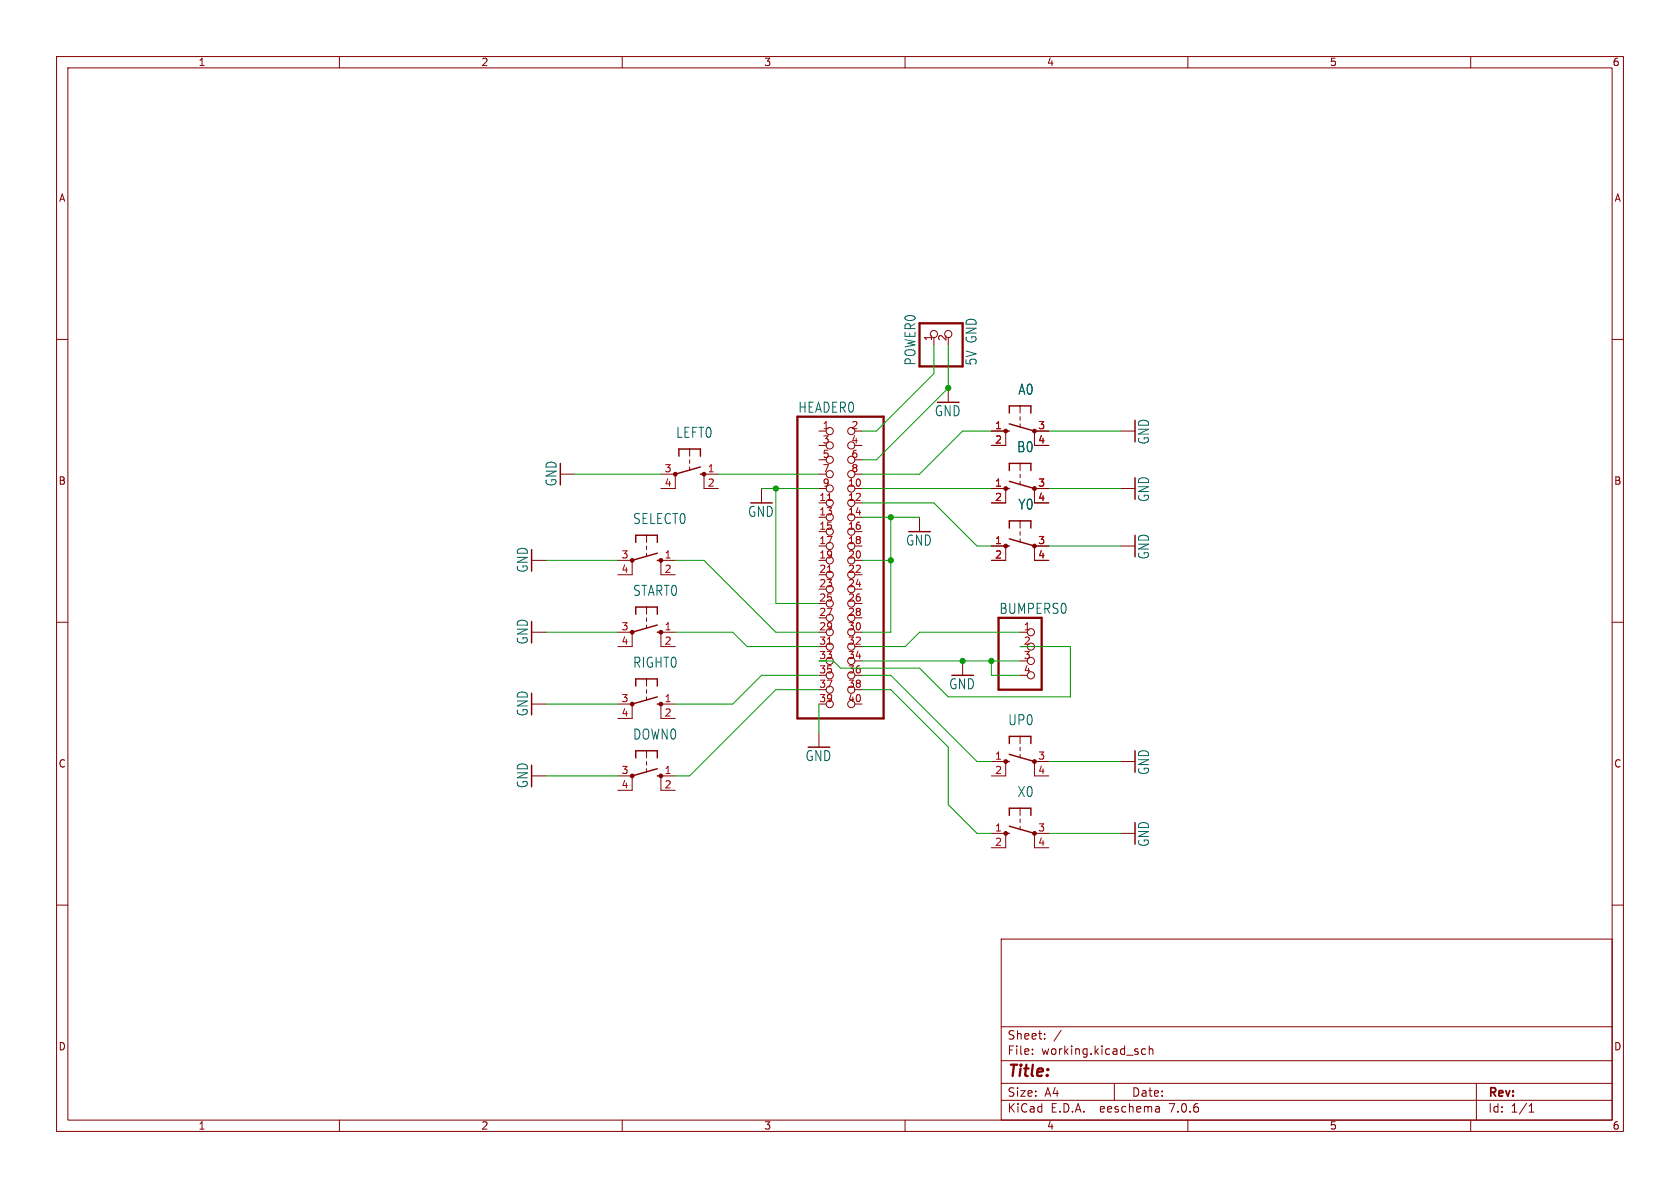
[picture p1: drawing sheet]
<svg xmlns="http://www.w3.org/2000/svg" width="297mm" height="210mm" viewBox="0 0 297 210" stroke-linecap="round" stroke-linejoin="round" font-family="sans-serif">
<g fill="none" stroke="#840000" stroke-width=".18">
<path d="M10 10h277v190h-277zM12 12h273v186h-273zM60 10v2M110 10v2M160 10v2M210 10v2M260 10v2M10 60h2M165.1 59.7v1.3M285 60h2M121.9 79.4v1.2M144.8 76.2h1.2"/>
<path d="M144.8 78.7h1.2M151.1 76.2h1.3M151.1 78.7h1.3M167.6 68.6v2.5M175.3 76.2h2.5v2.5h-2.5M180.3 71.8v1.2M180.3 73.7v.6M180.3 74.9v.7M185.4 76.2h-2.5v2.5h2.5M198.1 76.2h2.6M94 99.1h2.5M99.1 83.8h2.5"/>
<path d="M109.2 99.1h2.6v2.5h-2.6M114.3 94.6v1.3M114.3 96.5v.7M114.3 97.8v.6M116.8 83.8h2.6v2.6h-2.6M119.4 99.1h-2.6v2.5h2.6M121.9 81.3v.6M121.9 82.6v.6M127 83.8h-2.5v2.6h2.5M134.6 86.4v2.5M144.8 83.8h1.2M144.8 86.4h1.2"/>
<path d="M144.8 81.3h1.2M151.1 83.8h1.3M151.1 86.4h1.3M151.1 88.9h1.3M151.1 91.4h1.3M151.1 94h1.3M151.1 96.5h1.3M151.1 99.1h1.3M151.1 81.3h1.3M162.6 91.4v2.6M175.3 86.4h2.5v2.5h-2.5M175.3 96.5h2.5v2.6h-2.5"/>
<path d="M180.3 81.9v1.3M180.3 83.8v.7M180.3 85.1v.6M180.3 92.1v1.2M180.3 94v.6M180.3 95.3v.6M185.4 86.4h-2.5v2.5h2.5M185.4 96.5h-2.5v2.6h2.5M198.1 86.4h2.6M198.1 96.5h2.6M10 110h2M94 111.8h2.5"/>
<path d="M109.2 111.8h2.6v2.5h-2.6M114.3 107.3v1.3M114.3 109.2v.7M114.3 110.5v.6M119.4 111.8h-2.6v2.5h2.6M151.1 101.6h1.3M151.1 104.1h1.3M151.1 106.7h1.3M151.1 109.2h1.3M151.1 111.8h1.3M151.1 114.3h1.3M151.1 116.8h1.3"/>
<path d="M151.1 119.4h1.3M170.2 116.8v2.6M180.3 111.8h1.3M180.3 116.8h1.3M285 110h2M94 137.2h2.5M94 124.5h2.5M109.2 137.2h2.6v2.5h-2.6M109.2 124.5h2.6v2.5h-2.6M114.3 120v1.3M114.3 121.9v.7M114.3 123.2v.6"/>
<path d="M114.3 132.7v1.3M114.3 134.6v.7M114.3 135.9v.6M119.4 137.2h-2.6v2.5h2.6M119.4 124.5h-2.6v2.5h2.6M144.8 129.5v2.6M151.1 121.9h1.3M151.1 124.5h1.3M175.3 134.6h2.5v2.6h-2.5M180.3 130.2v1.2M180.3 132.1v.6M180.3 133.4v.6"/>
<path d="M185.4 134.6h-2.5v2.6h2.5M198.1 134.6h2.6M10 160h2M175.3 147.3h2.5v2.6h-2.5M180.3 142.9v1.2M180.3 144.8v.6M180.3 146.1v.6M185.4 147.3h-2.5v2.6h2.5M198.1 147.3h2.6M285 160h2M177 166h108v32h-108zM60 198v2"/>
<path d="M110 198v2M160 198v2M177 194.5h108M177 191.5h108M177 187.5h108M177 181.5h108M182.5 186.3v.1M182.5 185.5v.1M184.7 183.6v.1M184.7 182.8v.1M187.6 182.1l-1.3 2M197 191.5v3"/>
<path d="M202.5 185.5l-.4-.1-.3 .3v.4l.2 .2h.5M203.2 185.5l.2-.1 .3 .1 .1 .9M203.2 184.9v1.5M204.9 195.7l.1 .9M205 196.5l-.2 .1M205 196h-.2M210 198v2M260 198v2M261 191.5v6.5M270.3 196.6h.9M270.3 195.5l.4-.4v1.5"/>
<circle cx="165.1" cy="59.1" r=".63"/>
<circle cx="167.6" cy="59.1" r=".63"/>
<circle cx="146.7" cy="78.7" r=".63"/>
<circle cx="146.7" cy="76.2" r=".63"/>
<circle cx="150.5" cy="76.2" r=".63"/>
<circle cx="150.5" cy="78.7" r=".63"/>
<circle cx="146.7" cy="88.9" r=".63"/>
<circle cx="146.7" cy="94" r=".63"/>
<circle cx="146.7" cy="83.8" r=".63"/>
<circle cx="146.7" cy="81.3" r=".63"/>
<circle cx="146.7" cy="91.4" r=".63"/>
<circle cx="146.7" cy="99.1" r=".63"/>
<circle cx="146.7" cy="96.5" r=".63"/>
<circle cx="146.7" cy="86.4" r=".63"/>
<circle cx="150.5" cy="88.9" r=".63"/>
<circle cx="150.5" cy="91.4" r=".63"/>
<circle cx="150.5" cy="99.1" r=".63"/>
<circle cx="150.5" cy="83.8" r=".63"/>
<circle cx="150.5" cy="81.3" r=".63"/>
<circle cx="150.5" cy="94" r=".63"/>
<circle cx="150.5" cy="86.4" r=".63"/>
<circle cx="150.5" cy="96.5" r=".63"/>
<circle cx="146.7" cy="116.8" r=".63"/>
<circle cx="146.7" cy="106.7" r=".63"/>
<circle cx="146.7" cy="111.8" r=".63"/>
<circle cx="146.7" cy="119.4" r=".63"/>
<circle cx="146.7" cy="104.1" r=".63"/>
<circle cx="146.7" cy="114.3" r=".63"/>
<circle cx="146.7" cy="101.6" r=".63"/>
<circle cx="146.7" cy="109.2" r=".63"/>
<circle cx="150.5" cy="111.8" r=".63"/>
<circle cx="150.5" cy="101.6" r=".63"/>
<circle cx="150.5" cy="116.8" r=".63"/>
<circle cx="150.5" cy="104.1" r=".63"/>
<circle cx="150.5" cy="119.4" r=".63"/>
<circle cx="150.5" cy="114.3" r=".63"/>
<circle cx="150.5" cy="109.2" r=".63"/>
<circle cx="150.5" cy="106.7" r=".63"/>
<circle cx="182.2" cy="111.8" r=".63"/>
<circle cx="182.2" cy="114.3" r=".63"/>
<circle cx="182.2" cy="119.4" r=".63"/>
<circle cx="182.2" cy="116.8" r=".63"/>
<circle cx="146.7" cy="124.5" r=".63"/>
<circle cx="146.7" cy="121.9" r=".63"/>
<circle cx="150.5" cy="124.5" r=".63"/>
<circle cx="150.5" cy="121.9" r=".63"/>
</g>
<g fill="#840000" stroke="#840000" stroke-width=".18">
<circle cx="182.9" cy="134.6" r=".33"/>
<circle cx="177.8" cy="134.6" r=".33"/>
<circle cx="182.9" cy="147.3" r=".33"/>
<circle cx="177.8" cy="147.3" r=".33"/>
<circle cx="111.8" cy="137.2" r=".33"/>
<circle cx="116.8" cy="137.2" r=".33"/>
<circle cx="119.4" cy="83.8" r=".33"/>
<circle cx="124.5" cy="83.8" r=".33"/>
<circle cx="182.9" cy="96.5" r=".33"/>
<circle cx="177.8" cy="96.5" r=".33"/>
<circle cx="182.9" cy="76.2" r=".33"/>
<circle cx="177.8" cy="76.2" r=".33"/>
<circle cx="182.9" cy="86.4" r=".33"/>
<circle cx="177.8" cy="86.4" r=".33"/>
<circle cx="111.8" cy="124.5" r=".33"/>
<circle cx="116.8" cy="124.5" r=".33"/>
<circle cx="111.8" cy="99.1" r=".33"/>
<circle cx="116.8" cy="99.1" r=".33"/>
<circle cx="111.8" cy="111.8" r=".33"/>
<circle cx="116.8" cy="111.8" r=".33"/>
</g>
<g fill="none" stroke="#840000" stroke-width=".25">
<path d="M177.8 76.2h.6M178.4 73v-1.2h3.8v1.2M178.4 74.9l4.5 1.3M112.4 95.9v-1.3h3.8v1.3M116.2 97.8l-4.4 1.3M116.2 99.1h.6M120 80.6v-1.2h3.8v1.2M123.8 82.6l-4.4 1.2M123.8 83.8h.7M177.8 96.5h.6M177.8 86.4h.6M178.4 83.2v-1.3h3.8v1.3"/>
<path d="M178.4 93.3v-1.2h3.8v1.2M178.4 95.3l4.5 1.2M178.4 85.1l4.5 1.3M112.4 108.6v-1.3h3.8v1.3M116.2 110.5l-4.4 1.3M116.2 111.8h.6M112.4 121.3v-1.3h3.8v1.3M112.4 134v-1.3h3.8v1.3M116.2 135.9l-4.4 1.3M116.2 137.2h.6M116.2 123.2l-4.4 1.3M116.2 124.5h.6"/>
<path d="M177.8 134.6h.6M178.4 131.4v-1.2h3.8v1.2M178.4 133.4l4.5 1.2M177.8 147.3h.6M178.4 144.1v-1.2h3.8v1.2M178.4 146.1l4.5 1.2"/>
</g>
<path d="M162.6 57.2h7.6v7.6h-7.6zM141 73.7h15.2v53.3h-15.2zM176.5 109.2h7.6v12.7h-7.6z" fill="none" stroke="#840000" stroke-width=".41"/>
<path d="M146.3 88.5h.7M146.3 101.2h.7M146.3 113.9h.7" fill="none" stroke="#a90000" stroke-width=".18"/>
<g fill="none" stroke="#009600" stroke-width=".18">
<path d="M165.1 61v5l-10.2 10.2h-2.5M167.6 61v7.6l-12.7 12.7h-2.5M175.3 76.2h-5.1l-7.6 7.6h-10.2M185.4 76.2h12.7M96.5 99.1h12.7M101.6 83.8h15.2M119.4 99.1h5.1l12.7 12.7h7.6M127 83.8h17.8M134.6 86.4h10.2M137.2 86.4v20.3h7.6M152.4 91.4h10.2M152.4 99.1h5.1"/>
<path d="M152.4 88.9h12.7l7.6 7.6h2.6M152.4 86.4h22.9M157.5 91.4v20.4h-5.1M185.4 96.5h12.7M185.4 86.4h12.7M96.5 111.8h12.7M119.4 111.8h10.1l2.6 2.5h12.7M144.8 119.4h-10.2l-5.1 5.1h-10.1M152.4 116.8h27.9M152.4 119.4h5.1l15.2 15.2h2.6M175.3 116.8v2.6h5M180.3 111.8h-17.7l-2.6 2.5h-7.6"/>
<path d="M180.3 114.3h8.9v8.9h-21.6l-5-5.1h-14l-1.3-1.3h-2.5M96.5 124.5h12.7M96.5 137.2h12.7M144.8 121.9h-7.6l-15.3 15.3h-2.5M144.8 124.5v5M152.4 121.9h5.1l10.1 10.2v10.1l5.1 5.1h2.6M185.4 134.6h12.7M185.4 147.3h12.7"/>
</g>
<g fill="#009600" stroke="#009600" stroke-width=".18">
<circle cx="137.2" cy="86.4" r=".46"/>
<circle cx="157.5" cy="99.1" r=".46"/>
<circle cx="170.2" cy="116.8" r=".46"/>
<circle cx="175.3" cy="116.8" r=".46"/>
<circle cx="157.5" cy="91.4" r=".46"/>
<circle cx="167.6" cy="68.6" r=".46"/>
</g>
<text font-size="2.8" fill="#840000" x="178" y="190.9">Title:</text>
<g font-size="2.5" fill="#006464">
<text x="162.1" y="64.7" transform="rotate(-90 162.1 64.7)">POWER0</text>
<text x="172.9" y="64.7" transform="rotate(-90 172.9 64.7)">5V GND</text>
<text x="179.9" y="70">A0</text>
<text x="119.4" y="77.6">LEFT0</text>
<text x="141" y="73.2">HEADER0</text>
<text x="165.2" y="73.8">GND</text>
<text x="179.7" y="80.2">B0</text>
<text x="203.3" y="78.7" transform="rotate(-90 203.3 78.7)">GND</text>
<text x="98.6" y="86.1" transform="rotate(-90 98.6 86.1)">GND</text>
<text x="203.3" y="88.8" transform="rotate(-90 203.3 88.8)">GND</text>
<text x="111.8" y="92.9">SELECT0</text>
<text x="132.1" y="91.6">GND</text>
<text x="179.9" y="90.3">Y0</text>
<text x="93.5" y="101.3" transform="rotate(-90 93.5 101.3)">GND</text>
<text x="160.1" y="96.7">GND</text>
<text x="203.3" y="99" transform="rotate(-90 203.3 99)">GND</text>
<text x="111.8" y="105.6">START0</text>
<text x="176.6" y="108.7">BUMPERS0</text>
<text x="93.5" y="114" transform="rotate(-90 93.5 114)">GND</text>
<text x="111.8" y="118.3">RIGHT0</text>
<text x="167.7" y="122.1">GND</text>
<text x="93.5" y="126.7" transform="rotate(-90 93.5 126.7)">GND</text>
<text x="111.8" y="131">DOWN0</text>
<text x="178.1" y="128.4">UP0</text>
<text x="142.3" y="134.8">GND</text>
<text x="203.3" y="137.1" transform="rotate(-90 203.3 137.1)">GND</text>
<text x="93.5" y="139.4" transform="rotate(-90 93.5 139.4)">GND</text>
<text x="179.8" y="141.1">X0</text>
<text x="203.3" y="149.8" transform="rotate(-90 203.3 149.8)">GND</text>
</g>
<g font-size="2.1" fill="#840000">
<text x="178" y="184">Sheet:</text>
<text x="178" y="186.7">File:</text>
<text x="184.1" y="186.7">working.kicad_sch</text>
<text x="178" y="196.9">KiCad</text>
<text x="178" y="194.1">Size:</text>
<text x="184.7" y="194.1">A4</text>
<text x="185.7" y="196.9">E.D.A.</text>
<text x="194.6" y="196.9">eeschema</text>
<text x="200" y="194.1">Date:</text>
<text x="207" y="196.9">7.0.6</text>
<text x="263" y="194.3">Rev:</text>
<text x="263" y="196.9">Id:</text>
<text x="267.1" y="196.9">1/1</text>
</g>
<g font-size="1.8" fill="#840000">
<text x="35" y="11.9">1</text>
<text x="85" y="11.9">2</text>
<text x="135" y="11.9">3</text>
<text x="185" y="11.9">4</text>
<text x="235" y="11.9">5</text>
<text x="285" y="11.9">6</text>
<text x="10.3" y="35.9">A</text>
<text x="285.3" y="35.9">A</text>
<text x="10.3" y="85.9">B</text>
<text x="285.3" y="85.9">B</text>
<text x="10.3" y="135.9">C</text>
<text x="285.3" y="135.9">C</text>
<text x="10.3" y="185.9">D</text>
<text x="285.3" y="185.9">D</text>
<text x="35" y="199.9">1</text>
<text x="85" y="199.9">2</text>
<text x="135" y="199.9">3</text>
<text x="185" y="199.9">4</text>
<text x="235" y="199.9">5</text>
<text x="285" y="199.9">6</text>
</g>
<g font-size="1.8" fill="#a90000">
<text x="164.8" y="60.4" transform="rotate(-90 164.8 60.4)">1</text>
<text x="167.4" y="60.4" transform="rotate(-90 167.4 60.4)">2</text>
<text x="145.3" y="75.9">1</text>
<text x="150.4" y="75.9">2</text>
<text x="175.8" y="75.9">1</text>
<text x="183.4" y="75.9">3</text>
<text x="117.4" y="83.6">3</text>
<text x="125" y="83.6">1</text>
<text x="145.3" y="78.5">3</text>
<text x="145.3" y="81">5</text>
<text x="145.3" y="83.6">7</text>
<text x="150.4" y="78.5">4</text>
<text x="150.4" y="81">6</text>
<text x="150.4" y="83.6">8</text>
<text x="175.8" y="78.5">2</text>
<text x="183.4" y="78.5">4</text>
<text x="117.4" y="86.1">4</text>
<text x="125" y="86.1">2</text>
<text x="144.7" y="88.6">11</text>
<text x="145.3" y="86.1">9</text>
<text x="149.8" y="86.1">10</text>
<text x="149.8" y="88.6">12</text>
<text x="175.8" y="86.1">1</text>
<text x="175.8" y="88.6">2</text>
<text x="183.4" y="86.1">3</text>
<text x="183.4" y="88.6">4</text>
<text x="144.7" y="91.2">13</text>
<text x="144.7" y="93.7">15</text>
<text x="149.8" y="91.2">14</text>
<text x="149.8" y="93.7">16</text>
<text x="109.8" y="98.8">3</text>
<text x="109.8" y="101.3">4</text>
<text x="117.4" y="98.8">1</text>
<text x="117.4" y="101.3">2</text>
<text x="144.7" y="96.3">17</text>
<text x="144.7" y="98.8">19</text>
<text x="144.7" y="101.3">21</text>
<text x="149.8" y="96.3">18</text>
<text x="149.8" y="98.8">20</text>
<text x="149.8" y="101.3">22</text>
<text x="175.8" y="96.3">1</text>
<text x="175.8" y="98.8">2</text>
<text x="183.4" y="96.3">3</text>
<text x="183.4" y="98.8">4</text>
<text x="144.7" y="103.9">23</text>
<text x="144.7" y="106.4">25</text>
<text x="149.8" y="103.9">24</text>
<text x="149.8" y="106.4">26</text>
<text x="109.8" y="111.5">3</text>
<text x="117.4" y="111.5">1</text>
<text x="144.7" y="109">27</text>
<text x="144.7" y="111.5">29</text>
<text x="149.8" y="109">28</text>
<text x="149.8" y="111.5">30</text>
<text x="180.9" y="111.5">1</text>
<text x="109.8" y="114">4</text>
<text x="117.4" y="114">2</text>
<text x="144.7" y="114">31</text>
<text x="144.7" y="116.6">33</text>
<text x="144.7" y="119.1">35</text>
<text x="149.8" y="114">32</text>
<text x="149.8" y="116.6">34</text>
<text x="149.8" y="119.1">36</text>
<text x="180.9" y="114">2</text>
<text x="180.9" y="116.6">3</text>
<text x="180.9" y="119.1">4</text>
<text x="109.8" y="124.2">3</text>
<text x="117.4" y="124.2">1</text>
<text x="144.7" y="121.7">37</text>
<text x="144.7" y="124.2">39</text>
<text x="149.8" y="121.7">38</text>
<text x="149.8" y="124.2">40</text>
<text x="109.8" y="126.7">4</text>
<text x="117.4" y="126.7">2</text>
<text x="109.8" y="136.9">3</text>
<text x="117.4" y="136.9">1</text>
<text x="175.8" y="134.4">1</text>
<text x="175.8" y="136.9">2</text>
<text x="183.4" y="134.4">3</text>
<text x="183.4" y="136.9">4</text>
<text x="109.8" y="139.4">4</text>
<text x="117.4" y="139.4">2</text>
<text x="175.8" y="147.1">1</text>
<text x="175.8" y="149.6">2</text>
<text x="183.4" y="147.1">3</text>
<text x="183.4" y="149.6">4</text>
</g>
</svg>
